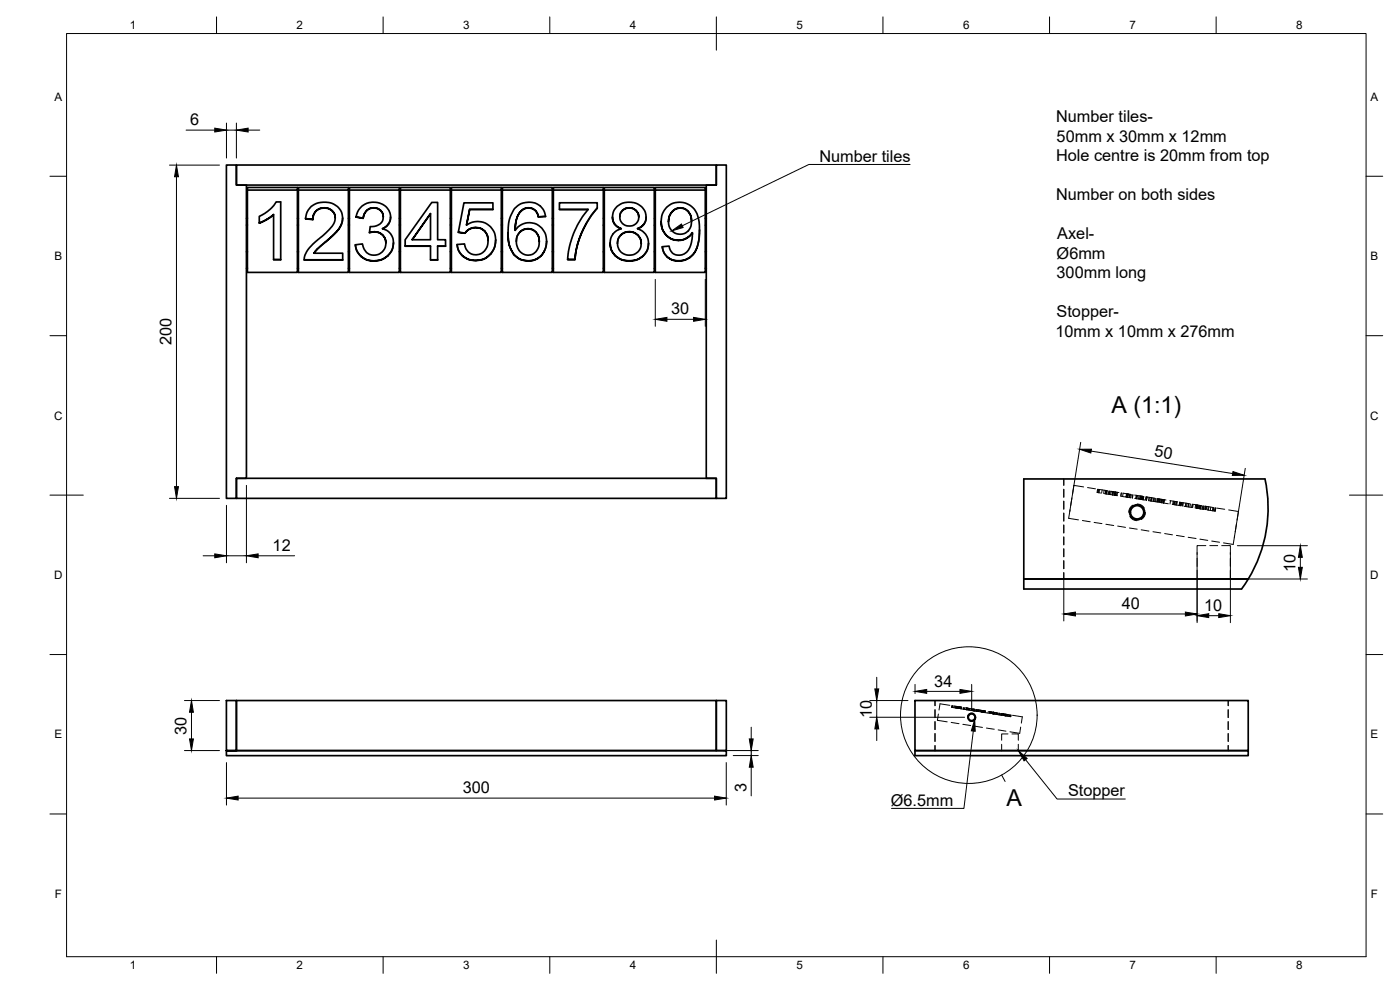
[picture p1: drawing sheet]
<svg xmlns="http://www.w3.org/2000/svg" width="420mm" height="297mm" viewBox="0 0 420 297" stroke-linecap="round" stroke-linejoin="round" font-family="sans-serif">
<!-- layer: Visible -->
<g fill="none" stroke="#000" stroke-width=".51">
<path d="M67.9 49.5h3.1v6h3v88h-3v6h-3.1zM71 49.5h144v6h-144zM74.3 57h15v-.8h-15v25.5h15v-24.7M89.6 57h15v-.8h-15v25.5h15v-24.7M104.9 57h14.9v-.8h-14.9v25.5h14.9v-24.7M120.2 57h14.9v24.7h-14.9zM120.2 57v-.8h14.9v.8M135.5 57h15v-.8h-15v25.5h15v-24.7M150.8 57h15v24.7h-15zM150.8 57v-.8h15v.8M166.1 57h15v-.8h-15v25.5h15v-24.7M181.4 57h15v24.7h-15z"/>
<path d="M181.4 57v-.8h15v.8M196.7 57h15v24.7h-15zM196.7 57v-.8h15v.8M215 49.5h3v100h-3v-6h-3v-88h3zM74 75.5h.3M74 65.5h.3M74 67.5h.3M80.1 65.8l2-1.5-2 1.6M82.1 64.4v13.5h2.1v-17.3h-1.3l-1.9 2.3-3.2 2v2.1l2.3-1.1-2.3 1M82.1 77.9h2.1M89.3 75.5h.3M89.3 65.5h.3"/>
<path d="M89.3 67.5h.3M91.3 77.9h11.5M93.9 65.8l.2-1.4 .7-1.1-.8 1.4-.1 1.2M94.8 63.3l1.1-.7 1.4-.3-1.2 .3-1.3 .7M95.2 74.7l-.9 1.3zM95.2 74.7l5.8-5.2-5.8 5.3M97.3 62.3l1.3 .2 1.1 .8-1-.7-1.4-.2M99.7 63.2l.7 1 .2 1.2-.2-1.2-.7-.9M100.6 65.4l-.3 1.5a25.7 25.7 0 0 1-6.4 6.3l-2 2.6-.4 .9-.2 1.3h11.5v-2h-8.5M101 69.5l1.4-2.1-1.4 2.2M102.8 65.5l-.4 2M102.8 65.4l-.4 2"/>
<path d="M102.8 65.5l-.2-1.5-.4-.9-.9-1.1-1.2-.8-2.5-.5-2 .1-.9 .4a5.1 5.1 0 0 0-3 4.5l2.2 .2-2.2-.3M104.6 75.5h.3M104.6 65.5h.3M104.6 67.5h.3M106.6 73.5l.5 1.7 1.3 1.7M106.8 65.1l2.2 .4-2.2-.4 .9-2.2a5.4 5.4 0 0 1 9.4 1.4l.1 .9M108.4 76.9l1.7 1 2.1 .4-2.3-.4zM109 65.5l.4-1.5 .7-.9-.7 1-.4 1.4M110.1 63.1l.9-.6 1.1-.2-1.2 .3-.8 .6M112.1 62.3l1.3 .3 .8 .6-.7-.5-1.4-.3M112.2 78.3l2.4-.5 1.8-1.1-1.9 1.3-2.3 .3M112.4 69.5l1.4 .3 1 .8-1-.7-1.4-.3"/>
<path d="M114.2 63.1l.6 .9 .2 1.1-.2-1.1-.6-.8M114.8 68.7l1.1-.7 .7-.9-1.8 1.6 1.9 .9 .8 1 .5 1.2 .1 1.1-.2 1.5-.4 1-1.1 1.4M114.8 70.5l.8 1.2 .2 1.3-.2-1.3-.8-1.1M115 65.1l-.3 1.3-.8 .9-1.5 .6-1.3 .1-.2 1.8 1.5-.2-1.5 .2M115.8 73l-.2 1.3-.8 1.2-1.3 .9-1.3 .2-1.3-.3-.9-.5-.8-1.3-.4-1.3-2.2 .3 .4 1.7 1.4 1.8M117.2 65.2l-.1 .9-.5 1.1M117.2 65.1l-.1 1.1-.5 .9M118.1 72.9l-.4 2-1.3 1.8M119.8 75.5h.4M119.8 65.5h.4M119.8 67.5h.4M121.6 73.8l7.6 .1h-7.6v-2l8-11.2h1.7v11.2h2.4v2h-2.4"/>
<path d="M129.2 64.1l-5.5 7.8zM129.2 64.1v7.8h-5.5M129.2 77.9h2.1M133.7 73.8h-2.4v4.2h-2.1v-4.1M135.1 75.5h.4M135.1 65.5h.4M135.1 67.5h.4M137.2 73.4l.4 1.6 1.3 1.8M138.9 76.8l1.4 .9 2.5 .5-2.1-.3zM139.6 69.9l1.3-1.2-1.3 1.3M140 67.5l.9-4.7-.9 4.7 1.3-.6 1.1-.4h1.9l1.2 .4 1.7 1.1 .9 1.3 .5 1.2 .2 1.5M140.9 68.7l1.8-.5-1.8 .6"/>
<path d="M140.9 62.9h7v-2h-8.7l-1.7 8.8 2.1 .3-2-.3M140.9 62.8h7M142.7 68.2l1.7 .3 1.1 .9-1.2-.8zM142.8 78.1l2.4-.4 2.2-1.7-1.8 1.6-1.3 .4-1.5 .2M145.5 69.3l.8 1.3 .2 1.6-.2-1.5-.8-1.3M146.5 72.2l-.2 1.6-.9 1.5-1.2 .9-.9 .2h-1.3l-1.4-.8-.8-.9-.4-1.5-2.2 .2 .5 1.9 1.2 1.6M148.8 72l-.5 2.5-.9 1.6M148.8 72l-.5 2.4-.9 1.6M150.5 75.5h.3M150.5 65.5h.3M150.5 67.5h.3M154.2 76.3l1.8 1.4 2.6 .6-2.3-.4-2.1-1.5"/>
<path d="M154.6 69.1l.1-1.8 .5-2.3-.5 2.3-.1 1.8 1.6-1.6a5.2 5.2 0 0 1 7.8 4.9M155.2 65l.7-1.2 .9-.9-.9 1-.7 1.2M156 69.6l1.2-.8 1.2-.2-1.4 .4zM156 69.6l-.6 .9-.4 1v1.5l.3 1.3a3.4 3.4 0 0 0 4.6 1.9l1-.7 .4-.7 .4-1 .1-1.3M156 69.7l-.8 1.2-.2 1.5M156.8 62.9l1-.5 .8-.1-1.8 .7M158.4 68.6l1.5 .3 1 .8-1.2-.8-1.3-.2M158.6 78.2l1.4-.1 1.4-.6-1.1 .6-1.7 .2M158.6 62.3l1.2 .3 1 .7-.9-.6-1.3-.3M160.8 63.2l.8 1.9-.8-1.8M160.9 69.6l.8 1.4 .1 1.5-.2-1.6-.7-1.2M161.4 77.5l1.1-.9 .8-1.2-.8 1.3-1.1 .9"/>
<path d="M161.6 65.1l2.1-.1-.5-1.8-1-1.4-1.3-.7-1.2-.4h-1.7l-1.7 .4a8 8 0 0 0-3.7 6.4v5l.4 1.6 1.2 2.3-1.4-2.9-.3-3.6M163.7 64.9l-2.1 .2M164 72.4l-.1 1.5-.6 1.5M164 72.4l-.1 1.4-.6 1.6M165.8 75.5h.3M165.8 65.5h.3M165.8 67.5h.3M167.9 62.8l8.6 .1a25.8 25.8 0 0 0-6.2 15h2.3l-2.3-.1M172.6 77.8l.8-4.7-.8 4.8M173.4 73.1l1-2.9 1.5-3.1-1.5 3.2-1 2.9M176.5 62.9h-8.6v-2.1h11.3v1.7l-1.7 2.1-1.6 2.6M179.2 62.4l-1.7 2.1-1.6 2.6"/>
<path d="M181.1 75.5h.3M181.1 65.5h.3M181.1 67.5h.3M183.8 65.1l.1 1 .5 1.2-.5-1.2v-1.6l.3-1.3 1-1.3 2.1-1.1h2.9l2.1 1 1.2 1.5 .4 2.2-.6 1.8M184.4 67.2l.9 .8 1.1 .7-1.3-.7-.7-.7M184.7 76.7l1.9 1.2 2.3 .4-2.5-.4-1.7-1.1M186.3 70.5l1.1-.7 1.4-.3-1.3 .3zM186.3 70.5l-.6 .9-.3 .9-.1 1.2 .4 1.1a3.6 3.6 0 0 0 4.2 1.9l.7-.3 1.2-1 .5-.9 .1-1.2M186.3 70.6l-.8 1.1-.2 1.3M186.4 68.7l-1.1 .4-1.1 .8-1 1.8-.1 1.3 .2 1.6 .6 1.2 .8 1-1.2-1.8-.4-2M186.8 63.1l.9-.6 1.1-.2-1.2 .3zM186.8 63.1l-.7 1.1v1.6l.7 1.3 .9 .5 1.2 .2 1.3-.3 1.1-.9 .4-1.4"/>
<path d="M186.8 63.2l-.6 .8-.2 1.1M188.8 69.5l1.4 .2 1.2 .9-1.3-.8-1.3-.2M188.8 62.3l1.1 .2 1 .7-1-.6-1.1-.2M188.9 78.2l2.3-.3 1.8-1.2-2 1.3-2.1 .3M190.9 63.1l.6 .9 .2 1.2-.2-1.1-.6-.9M191.3 68.7l1.4-.8 .6-.7-.9 .8-1.1 .7 1.3 .5 .9 .8 .7 1.1 .3 1-.1 2.5-.4 1.1-1 1.1M191.4 70.5l.9 1.3 .1 1.3-.2-1.4-.8-1.1M193.9 65.2l-.1 .9-.5 1.1M194.6 73l-.3 1.9-1.3 1.8M196.4 75.5h.3M196.4 65.5h.3M196.4 67.5h.3"/>
<path d="M198.4 66.5l.4 2.2 1.1 1.9-.9-1.4-.5-1.4v-2.2l.6-2a5.4 5.4 0 0 1 6.6-2.7l1.9 1.1 1.4 1.8 .8 2.6 .1 2.6M198.8 74l.5 1.8 1 1.3M199.9 70.5l1.7 1.2 2 .5-1.9-.4-1.8-1.2M200.3 77.1l1.7 .9 1.7 .3-1.8-.2zM201.7 63.5l1.1-.9 1.4-.3-1.4 .4-1.1 .9M203.6 72.1l1.3-.2 1.1-.5-1.1 .6-1.3 .2M203.7 78.2l1.8-.2 1.5-.8-1.5 .8-1.8 .3M204.2 62.3l1.3 .3 1 .9-1.1-.8-1.2-.3M206 71.4l1-.7 .8-.9-.8 1-1 .7M206.5 63.4l.8 1.2 .2 1.8-.2-1.6-.8-1.3M207 77.2l1.3-1.3 .9-1.7-.9 1.9-1.3 1.2M207.5 66.4l-.1 1.4-.8 1.5-1.1 .7-1.4 .3-1.9-.5-.6-.5-.7-1.3-.2-2.4 .3-1 .7-1.1-.8 1.4-.3 1.7"/>
<path d="M207.8 69.8v.5zM207.8 70.3l-.3 2.6-.5 1.4a3.2 3.2 0 0 1-3.3 2.3 3.2 3.2 0 0 1-2.9-2.8l-2.1 .2 .5 1.8 1.1 1.4M209.9 69l-.2 3.2-.5 2.1M209.9 69l-.2 3.1-.5 2.1M211.7 75.5h.3M211.7 65.5h.3M211.7 67.5h.3M74 80.5h.3M89.3 80.5h.3M104.6 80.5h.3M119.8 80.5h.4M135.1 80.5h.4"/>
<path d="M150.5 80.5h.3M165.8 80.5h.3M181.1 80.5h.3M196.4 80.5h.3M211.7 80.5h.3M71 143.5h144v6h-144zM379.6 143.7h-72.3v30h67.3M379.6 143.7a41 41 0 0 1-5 30M374.6 173.7h-67.3v3h65.3M374.6 173.7l-2 3M67.9 210.2h3.1v15h-3.1h150.1v1.5h-150.1zM71 210.2h144v15h-144z"/>
<path d="M215 210.2h3v15h-3zM274.6 210.2h100v15h-100zM274.6 225.2h100v1.5h-100z"/>
<circle cx="341.3" cy="153.7" r="2"/>
<circle cx="341.3" cy="153.7" r="2.25"/>
<circle cx="291.6" cy="215.2" r="1.01"/>
<circle cx="291.6" cy="215.2" r="1.13"/>
</g>
<!-- layer: Hidden -->
<g fill="none" stroke="#000" stroke-width=".3">
<path d="M319.3 143.7v1.9M319.3 146.8v2.4M319.3 150.4v2.4M319.3 154v2.3M319.3 157.5v2.4M321.1 152.9l-.4 2.6 3 .5M321.7 149.4l-.4 2.4M324.8 156.2l2.4 .4M325.2 146.1l-2.9-.5-.4 2.6M326.4 146.3l2.4 .4M328.4 156.7l2.3 .4M329.4 146.8l-.2 1 1.1 .1"/>
<path d="M329.5 146.8l-.1 1M329.7 146.8l-.2 1M329.8 147.8l.1-.9 2.4 .3-.2 1M330.8 147l-.2 1M331.4 147.1l-.2 1M331.8 147.2l-.1 1M331.9 157.3l2.3 .4M331.9 147.2l-.2 1M332.1 147.2l-.1 1 .1-1M332.2 147.2l-.2 1M332.8 147.3l-.2 1M333.1 147.3l-.2 1"/>
<path d="M333.2 147.4l-.1 1M333.5 147.4l2.3 .4M333.5 147.4l-.1 1M334 147.5l-.1 1 1.5 .2M334 147.5l-.2 1M334 147.5l-.1 1-2.5-.4M334.1 147.5l-.2 1M334.2 147.5l-.2 1M334.6 147.6l-.1 1M334.8 147.6l-.2 1M334.9 147.6l-.2 1M334.9 147.6l-.1 1"/>
<path d="M335.2 147.7l-.2 1M335.4 147.7l-.2 1M335.4 157.8l2.4 .4M336.5 147.9l-.1 1 .1-1M337 148l2.3 .3M337.1 148l-.2 1M338.1 148.2l-.2 .9-1.4-.2M338.2 148.2l-.2 .9M338.3 148.2l-.1 1M338.4 148.2v1l.2-1M338.9 158.4l2.4 .4M339 148.3l-.1 1"/>
<path d="M339.1 154.9l1 1 1.1 .3M339.2 148.3l-.2 1M339.3 148.3l-.2 1M339.6 148.4l-.2 1-1.5-.3M340 148.4l-.2 1M340 151.6l-.9 .8-.3 1.3M340.5 148.5l2.4 .4M341 148.6l-.2 1M341.1 148.6l-.1 1M341.2 148.6l-.1 1M341.3 151.2l1.3 .4 .8 .9M341.4 148.7l-.2 1"/>
<path d="M341.8 148.7l-.1 1M342 149.8l1.6 .2M342.2 148.8l-.2 1-1.4-.3M342.3 148.8l-.1 1M342.5 159l2.3 .3M342.6 148.9l-.1 .9 .1-.9M342.8 148.9l-.2 1M343 148.9l-.2 1M343 148.9l-.1 1M343.2 149l-.1 1 .2-1M343.7 153.7l-.2 1.1-1 1.1M343.9 149.1l-.2 1"/>
<path d="M344 149.1l2.4 .4-.1 1M344.2 149.1l-.2 1M344.3 149.1l-.2 1M344.8 150.2l2.3 .4M344.8 149.2l-.1 1M345 149.2l-.2 1M345.5 149.3l-.1 1M345.8 149.4l-.2 1M346 159.5l2.4 .4M346.3 149.4l-.2 1M346.7 149.5l-.1 1M347 149.5l-.2 1"/>
<path d="M347.4 149.6l-.2 1M347.5 149.6l-.2 1M347.9 149.7l-.2 1M348 149.7l-.2 1M348.1 149.7l-.2 1M348.2 149.8l-.2 .9M348.5 149.8l-.2 1 2.3 .4M348.6 149.8l-.1 1M348.6 150.8l.3-1-.2 1M349.3 149.9l-.1 1M349.4 150l-.1 .9M349.9 150l-2.3-.3-.1 1"/>
<path d="M351.1 150.2l2.3 .4M351.3 150.2l-.2 1M352.1 150.4l-.2 .9M352.3 150.4l-.2 1M352.6 150.4l-.2 1M352.7 150.5l-.2 1M353 150.5l-.1 1M353.1 150.5l-.2 1M353.3 150.6l-.2 .9M353.9 151.7l.2-1-.2 1M354.1 150.7l-.1 1M354.2 150.7l-.2 1"/>
<path d="M354.3 150.7l-.1 1-2.4-.4M354.4 150.7l-.2 1M354.4 150.7l-.1 1M354.5 150.8l-.1 1M354.6 150.8l-.2 1M354.6 150.8l2.4 .3M355 150.8l-.2 1M355.1 150.8l-.1 1M355.9 151l-.2 1M356 151l-.2 1M356.3 151l-.2 1M356.7 151.1l-.1 1"/>
<path d="M356.8 151.1l-.1 1M357.3 151.2l-.2 1M357.8 151.3l-.1 1-2.4-.4M357.9 151.3l-.2 1M358.1 151.3l-.2 1M358.2 151.3l2.3 .4M358.8 151.4l-.1 1M359.1 151.5l-.2 1M359.2 151.5l-.2 1M359.3 151.5l-.2 1M359.4 151.5l-.2 1M359.5 151.5l-.2 1"/>
<path d="M359.8 151.6l-.2 1M360.1 151.6l-.2 1M360.2 151.6l-.2 1M360.3 151.7l-.1 1M360.4 151.7l-.1 1M361 151.8l-.2 1M361.1 151.8l-.1 1M361.3 151.8l-.1 1-2.3-.4M361.7 151.9l2.3 .4-.1 1M361.7 151.9l-.1 1M361.8 151.9l-.1 1 .1-1M362 151.9l-.2 1"/>
<path d="M362.2 152l-.2 1M362.6 152l-.2 1M362.8 152.1l-.2 .9M363.4 152.2l-.2 .9M364.1 152.3l-.1 1-1.6-.3M364.1 153.3l.6 .1 .2-1-.2 1M364.3 152.3l-.3 1M364.6 152.3l-.1 1M365.2 152.4l2.4 .4M368.7 153l3 .5-.4 2.5M371.1 157.2l-.4 2.4M319.3 161.1v2.4"/>
<path d="M319.3 164.7v2.4M319.3 168.2v2.4M319.3 171.8v1.9M349.5 160.1l2.4 .4M353.1 160.6l2.3 .4M356.6 161.2l2.3 .4M359.3 167.5v2.4M359.3 171.1v2.6M360.1 161.8l2.4 .3M361.9 163.7h-2.6v2.6M363.1 163.7h2.3M363.6 162.3l2.4 .4"/>
<path d="M366.6 163.7h2.7v2.6M369.3 167.5v2.4M369.3 171.1v2.6M370.5 160.8l-.4 2.6-2.9-.5M280.6 210.2v1.5M280.6 212.9v2.4M280.6 216.5v2.4M281.6 214.2l-.3 1.9 3 .5M285.1 211.6l-3-.4-.3 1.8M285.5 216.8l2.3 .3M285.7 211.7l-.1 .5 2.3 .4 .1-.5-.1 .5M285.7 212.2v-.5v.5"/>
<path d="M285.9 211.8v.5M286.2 211.8l2.4 .4-.1 .5M286.3 211.8v.5M286.7 211.9l-.1 .5M286.9 211.9l-.1 .5M287 211.9v.5l.1-.5M287.1 212l-.1 .5M287.4 212l-.1 .5M287.5 212l-.1 .5M287.6 212l-.1 .5M287.7 212.1v.4M287.9 212.6l.1-.5v.5"/>
<path d="M288.3 212.1l-.1 .5M288.4 212.2l-.1 .4M288.4 212.2v.5M288.6 212.2v.5M289 217.3l2.3 .4M289.2 212.3l-.1 .5M289.5 212.3l-.1 .5M289.8 212.4l2.3 .4M290 212.4l-.1 .5-1.3-.2M290 212.4v.5M290.1 212.4l-.1 .5M290.2 212.4l-.1 .5"/>
<path d="M290.2 212.5v.4M290.3 212.5l-.1 .4M290.5 212.5v.5M290.6 212.5l-.1 .5M290.7 212.5v.5M291 212.6l-.1 .5M291.5 212.6l-.1 .6 .1-.6M291.6 212.7l-.1 .5M291.7 212.7l-.1 .5M291.9 212.7l-.1 .5M292 213.2l1.3 .3M292.1 212.7l-.1 .5-2.1-.3"/>
<path d="M292.1 212.8v.4M292.2 213.3l.1-.5-.1 .5M292.2 214.1a1.25 1.25 0 0 0-1.9 1.1M292.4 212.8l-.1 .5M292.5 212.8l-.1 .5M292.5 217.9l2.4 .4M292.6 212.8l-.1 .5 .1-.5M292.8 215.2a1.25 1.25 0 0 1-1.8 1.1M292.9 212.9l-.1 .5M293.1 212.9l-.1 .5M293.3 212.9l2.3 .4M293.4 213l-.1 .5"/>
<path d="M293.5 213l-.1 .5M293.7 213v.5M293.9 213l-.1 .5M294.1 213.1l-.1 .5M294.2 213.1l-.1 .5M294.3 213.1v.5M294.4 213.1v.5M294.5 213.6l2.4 .4M294.6 213.2v.5M294.8 213.2l-.1 .5M294.9 213.2l-.1 .5M295 213.2l-.1 .5"/>
<path d="M295.1 213.2l-.1 .5M295.2 213.2v.5M295.4 213.3l-.1 .5 .1-.5M295.6 213.8l.1-.5-.1 .5M296 218.4l2.4 .4M296.6 213.5l-.1 .5M296.8 213.5l2.4 .4M297 213.5l-.1 .5M297.1 213.5v.5M297.2 213.6v.5M297.3 213.6l-.1 .5M297.5 213.6l-.1 .5"/>
<path d="M297.6 213.6l-.1 .5M298 213.7l-.1 .5M298.2 213.7l-.1 .5M298.3 213.7l-.1 .5M298.4 213.7v.6M298.5 213.8l-.1 .5M298.9 213.8l-.1 .5M299 213.8l-.1 .5M299.1 213.9l-.1 .5M299.3 214.4v-.5v.5M299.6 219l2.3 .4M299.6 213.9l-.1 .5"/>
<path d="M299.8 214.5l.1-.5-.1 .5M300 214l-.1 .5M300.3 214.1l2.4 .3-.1 .5M300.4 214.1l-.1 .5M300.5 214.1l-.1 .5-2.4-.4 .1-.5-.1 .5M300.6 214.1l-.1 .5M300.7 214.1l-.1 .5M300.9 214.1l-.1 .5M301 214.7l.1-.5v.5M301 214.2l-.1 .5M301.2 214.2l-.1 .5M301.5 214.2l-.1 .5"/>
<path d="M301.5 214.2v.5M301.8 214.3v.5M302 214.3l-.1 .5M302 214.3v.5M302.3 214.4l-.1 .4M302.4 214.4l-.1 .5M303 214.5l-.1 .5M303 214.5l-.1 .5-1.3-.2v-.5l-.1 .5M303.1 214.5l-.2 .5M303.3 214.5l-.1 .5M303.4 214.6l-.1 .4h-.3M303.4 214.5l-.1 .5"/>
<path d="M303.9 214.6l2.9 .5-.3 1.9M306.3 218.2l-.3 1.8-2.9-.4M368.6 210.2v1.5M368.6 212.9v2.4M368.6 216.5v2.4M280.6 220.1v2.4M280.6 223.7v1.5M300.6 223.3v1.9M302.5 220.2h-1.9v1.9M303.7 220.2h1.9v1.9M305.6 223.3v1.9M368.6 220.1v2.4"/>
<path d="M368.6 223.7v1.5"/>
</g>
<!-- layer: BORDER -->
<g fill="none" stroke="#000" stroke-width=".3">
<path d="M20 10.1h390v276.9h-390zM65 5.1v5M115 5.1v5M165 5.1v5M215 5.1v10M265 5.1v5M315 5.1v5M365 5.1v5M15 52.9h5M410 52.9h5M15 100.7h5M410 100.7h5"/>
<path d="M15 148.6h10M405 148.6h10M15 196.4h5M410 196.4h5M15 244.2h5M410 244.2h5M65 287v5M115 287v5M165 287v5M215 282.1v9.9M265 287v5M315 287v5"/>
<path d="M365 287v5"/>
</g>
<!-- layer: FD_Dimensions -->
<g fill="none" stroke="#000" stroke-width=".3">
<path d="M55.9 39h8.6M68 36.9v10.5M68 39h3M71 36.9v10.5M74.5 39h3.5M50.9 49.5h15M53 53v93M196.7 83.8v14.1M200.2 95.8h8M211.7 83.8v14.1M324.3 132.7l-3.2 20.8M327.5 135.3l42.4 6.8"/>
<path d="M50.9 149.5h15M68 151.6v17.3M74 145.6v23.3M373.7 140.5l-3.3 20.8M61 166.8h3.5M68 166.8h6M77.5 166.8h10.9M319.3 173.8v12.5M359.3 165.8v21M369.3 165.8v21M371.3 173.7h21.1M371.3 163.7h21.1"/>
<path d="M390.2 167.2v3M322.7 184.2h33M362.8 184.7h3M55.4 210.2h10.5M57.5 213.7v8M225.4 218.2v3.5M261 210.2h11.5M261 215.2h28.5M263.1 203.2v3.5M263.1 210.2v5M263.1 218.7v3.5M274.6 205.3v2.8"/>
<path d="M278.1 207.4h10M291.6 205.3v7.8M55.4 225.2h10.5M68 228.8v12.8M71.5 239.5h143M217.1 225.2h10.5M218 228.8v12.8M220 226.7h7.6M225.4 225.2v1.5M225.4 230.2v8.6"/>
</g>
<g fill="#000" stroke="#000" stroke-width=".3">
<path d="M64.5 38.4l3.5 .6-3.5 .6zM71 39l3.5-.6v1.2zM53 49.5l.6 3.5h-1.2zM196.7 95.8l3.5-.6v1.2zM208.2 95.2l3.5 .6-3.5 .6zM324 134.8h3.6l-.2 1.1zM52.4 146h1.2l-.6 3.5zM370 141.5l3.4 1.1h-3.6zM64.5 166.2l3.5 .6-3.5 .6zM74 166.8l3.5-.6v1.2zM389.7 170.2h1.1l-.6 3.5zM390.2 163.7l.6 3.5h-1.1z"/>
<path d="M319.3 184.2l3.4-.6v1.2zM355.7 183.6l3.6 .6-3.6 .6zM359.3 184.7l3.5-.6v1.2zM365.8 184.1l3.5 .6-3.5 .6zM57.5 210.2l.5 3.5h-1.1zM263.1 215.2l.6 3.5h-1.1zM262.6 206.7h1.1l-.6 3.5zM274.6 207.4l3.5-.5v1.1zM288.1 206.9l3.5 .5-3.5 .6zM56.9 221.7h1.1l-.5 3.5zM68 239.5l3.5-.6v1.1zM214.5 238.9l3.5 .6-3.5 .5z"/>
<path d="M224.9 221.7h1.1l-.6 3.5zM225.4 226.7l.6 3.5h-1.1z"/>
</g>
<!-- layer: Leaders -->
<path d="M201.6 69.3l2.9-2.1 .5 1.1zM292.5 215.9l.2 3.5-1.2-.1zM305.6 225.2l2.7 2.4-1 .7z" fill="#000" stroke="#000" stroke-width=".3"/>
<path d="M273.1 49.3h-30.3l-38 18.4M292.1 219.3l-2.8 23.3h-21.8M307.8 227.9l9.4 11.8h20.5" fill="none" stroke="#000" stroke-width=".3"/>
<!-- layer: Detail Boundary -->
<g fill="none" stroke="#000" stroke-width=".3">
<path d="M300.6 232.5l1 2"/>
<circle cx="290.8" cy="214.6" r="20.5"/>
</g>
<g font-size="7">
<text x="333.5" y="124">A (1:1)</text>
<text x="302" y="241.9">A</text>
</g>
<g font-size="4.9">
<text x="57.1" y="37.6">6</text>
<text x="316.9" y="36.6">Number tiles-</text>
<text x="317.1" y="42.5">50mm x 30mm x 12mm</text>
<text x="245.9" y="48.6">Number tiles</text>
<text x="316.9" y="48.4">Hole centre is 20mm from top</text>
<text x="316.9" y="60">Number on both sides</text>
<text x="317.3" y="71.7">Axel-</text>
<text x="317.1" y="77.6">Ø6mm</text>
<text x="317.1" y="83.5">300mm long</text>
<text x="201.4" y="94.3">30</text>
<text x="317.1" y="95.2">Stopper-</text>
<text x="316.8" y="101.1">10mm x 10mm x 276mm</text>
<text x="51.5" y="103.6" transform="rotate(-90 51.5 103.6)">200</text>
<text x="346.3" y="136.8" transform="rotate(9 346.3 136.8)">50</text>
<text x="81.8" y="165.4">12</text>
<text x="388.8" y="171.6" transform="rotate(-90 388.8 171.6)">10</text>
<text x="336.6" y="182.8">40</text>
<text x="361.4" y="183.3">10</text>
<text x="280.4" y="206">34</text>
<text x="261.7" y="215.6" transform="rotate(-90 261.7 215.6)">10</text>
<text x="56" y="220.4" transform="rotate(-90 56 220.4)">30</text>
<text x="138.9" y="238">300</text>
<text x="224" y="237.6" transform="rotate(-90 224 237.6)">3</text>
<text x="320.5" y="238.8">Stopper</text>
<text x="267.4" y="241.9">Ø6.5mm</text>
</g>
<g font-size="3.5">
<text x="39" y="8.8">1</text>
<text x="89" y="8.8">2</text>
<text x="139" y="8.8">3</text>
<text x="189" y="8.8">4</text>
<text x="239" y="8.8">5</text>
<text x="289" y="8.8">6</text>
<text x="339" y="8.8">7</text>
<text x="389" y="8.8">8</text>
<text x="16.3" y="30.2">A</text>
<text x="411.3" y="30.2">A</text>
<text x="16.3" y="78">B</text>
<text x="411.3" y="78">B</text>
<text x="16.2" y="125.9">C</text>
<text x="411.2" y="125.9">C</text>
<text x="16.2" y="173.7">D</text>
<text x="411.2" y="173.7">D</text>
<text x="16.3" y="221.6">E</text>
<text x="411.3" y="221.6">E</text>
<text x="16.4" y="269.4">F</text>
<text x="411.4" y="269.4">F</text>
<text x="39" y="290.8">1</text>
<text x="89" y="290.8">2</text>
<text x="139" y="290.8">3</text>
<text x="189" y="290.8">4</text>
<text x="239" y="290.8">5</text>
<text x="289" y="290.8">6</text>
<text x="339" y="290.8">7</text>
<text x="389" y="290.8">8</text>
</g>
</svg>
